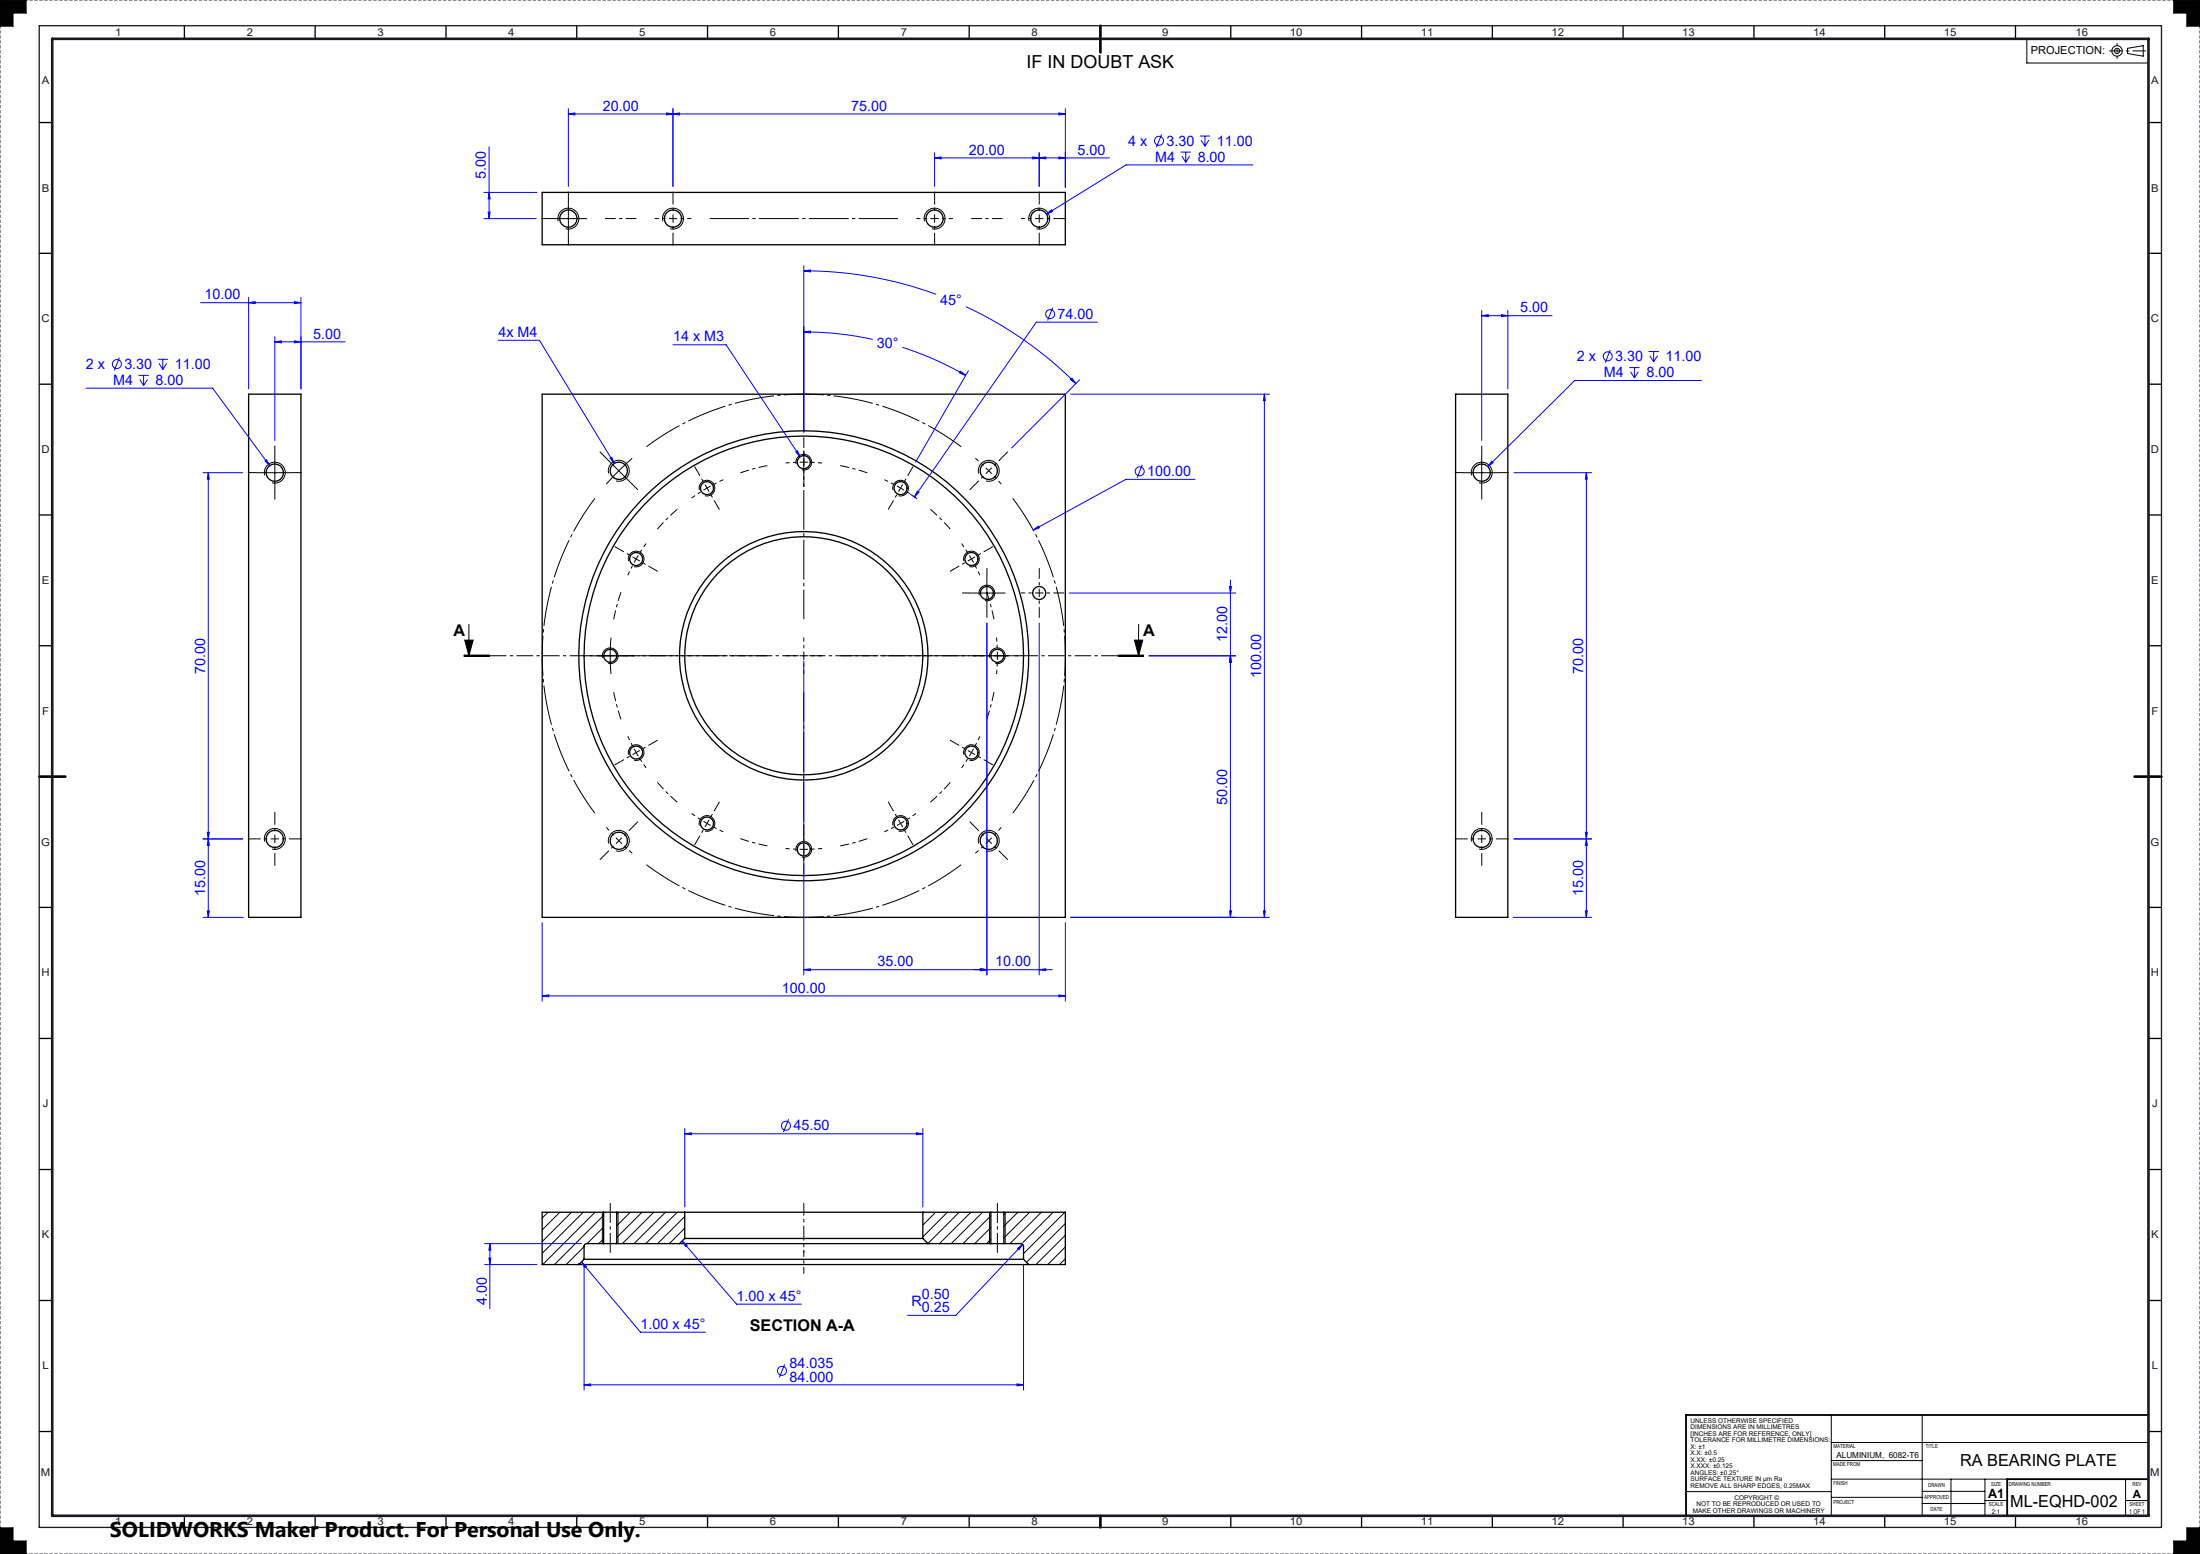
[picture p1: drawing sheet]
<svg xmlns="http://www.w3.org/2000/svg" width="841mm" height="594mm" viewBox="0 0 841 594" stroke-linecap="round" stroke-linejoin="round" font-family="sans-serif">
<g fill="none" stroke="#000" stroke-width=".5">
<path d="M70.5 10v5M120.5 10v5M170.5 10v5M220.5 9.9v5M270.5 9.9v5M320.5 9.9v5M370.5 9.8v5M470.5 9.8v5M520.5 9.8v5M570.5 9.8v5M620.5 9.8v5M670.5 9.8v5"/>
<path d="M720.5 9.8v5M770.5 9.8v5M15 46.8h5M821.3 46.8h5M207.3 73.5h199.9v20h-199.9zM15 96.8h5M821.3 96.8h5M15 146.9h5M95 150.7h20v200h-20zM207.3 150.7h199.9v200h-199.9zM556.4 150.7h20v200h-20zM821.3 146.9h5"/>
<path d="M15 196.8h5M821.3 196.8h5M15 246.8h5M821.3 246.8h5M15 346.8h5M821.3 346.8h5M15 396.9h5M821.3 396.9h5M15 447h5M821.3 447h5M230.8 475.4h-6.5a1.02 1.02 0 0 0-1 1v5M230.8 475.4h5"/>
<path d="M230.8 463.4h5M230.8 463.4h-23.5v20h14M230.8 463.4v12M235.8 475.4h24M235.8 463.4h26M235.8 463.4v12M259.8 475.4h95M261.8 473.4h91M261.8 463.4h91M261.8 463.4v10M261.8 473.4l-2 2M352.8 463.4v10"/>
<path d="M352.8 473.4l2 2M352.8 463.4h26M354.8 475.4h24M378.8 475.4h5M378.8 463.4h5M378.8 463.4v12M383.8 475.4h6.5a1.02 1.02 0 0 1 1 1v5M383.8 463.4h23.4v20h-13.9M383.8 463.4v12M15 497.1h5M221.3 483.4h172M223.3 481.4h168"/>
<path d="M223.3 481.4l-2 2M391.3 481.4l2 2M821.3 497.1h5M15 547.2h5M821.3 547.2h5M70.5 579.6v4.4M120.5 579.5v4.5M170.5 579.5v4.4M220.5 579.5v4.4M270.5 579.4v4.5M320.5 579.4v4.5M370.5 579.4v4.4"/>
<path d="M470.5 579.4v4.4M520.5 579.4v4.4M570.5 579.4v4.4M620.5 579.4v4.4M670.5 579.4v4.4M720.5 579.4v4.4M770.5 579.4v4.4"/>
<circle cx="217.3" cy="83.6" r="3.3"/>
<circle cx="257.2" cy="83.6" r="3.3"/>
<circle cx="357.3" cy="83.6" r="3.3"/>
<circle cx="397.3" cy="83.6" r="3.3"/>
<circle cx="236.6" cy="179.9" r="3.3"/>
<circle cx="307.3" cy="176.7" r="2.51"/>
<circle cx="378" cy="179.9" r="3.3"/>
<circle cx="105" cy="180.7" r="3.3"/>
<circle cx="270.3" cy="186.6" r="2.5"/>
<circle cx="344.2" cy="186.6" r="2.5"/>
<circle cx="566.4" cy="180.7" r="3.3"/>
<circle cx="243.2" cy="213.7" r="2.49"/>
<circle cx="371.3" cy="213.7" r="2.49"/>
<circle cx="377.3" cy="226.7" r="2.5"/>
<circle cx="397.3" cy="226.7" r="2.5"/>
<circle cx="233.3" cy="250.7" r="2.5"/>
<circle cx="307.3" cy="250.7" r="86"/>
<circle cx="307.3" cy="250.7" r="47.5"/>
<circle cx="307.3" cy="250.7" r="84"/>
<circle cx="307.3" cy="250.7" r="45.5"/>
<circle cx="381.3" cy="250.7" r="2.5"/>
<circle cx="243.2" cy="287.7" r="2.5"/>
<circle cx="371.3" cy="287.7" r="2.5"/>
<circle cx="270.3" cy="314.8" r="2.5"/>
<circle cx="344.2" cy="314.8" r="2.5"/>
<circle cx="105" cy="320.7" r="3.3"/>
<circle cx="236.6" cy="321.4" r="3.3"/>
<circle cx="307.3" cy="324.7" r="2.51"/>
<circle cx="378" cy="321.4" r="3.3"/>
<circle cx="566.4" cy="320.7" r="3.3"/>
</g>
<g fill="none" stroke="#000" stroke-width=".38">
<path d="M0 0h10v5h-5v5h-5zM774.8 14.8v9.3h46.5M813.3 18.5l6-1v4l-6-1zM831 0h10v10h-5v-5h-5zM217.3 76.6v14M210.3 83.6h14M213.4 84.6a4 4 0 0 1 3.5-5 4 4 0 0 1 4.3 4.3 4 4 0 0 1-5 3.5M253.4 84.6a4 4 0 0 1 3.5-5 4 4 0 0 1 4.3 4.3 4 4 0 0 1-5 3.5M353.4 84.6a4 4 0 0 1 3.5-5 4 4 0 0 1 4.3 4.3 4 4 0 0 1-5 3.5M393.4 84.6a4 4 0 0 1 3.5-5 4 4 0 0 1 4.3 4.3 4 4 0 0 1-5 3.5M105.1 173.7v14M231.6 175l9.9 9.9"/>
<path d="M241.7 175.2l-5.2 4.7-4.7 5.2M304.4 177.4a2.99 2.99 0 0 1 2.6-3.7 2.99 2.99 0 0 1 3.3 3.2 2.99 2.99 0 0 1-3.8 2.7M566.4 173.7v14M98 180.7h14M101.2 181.7a4 4 0 0 1 3.5-5 4 4 0 0 1 4.3 4.3 4 4 0 0 1-5 3.5M232.7 181a4 4 0 0 1 3.5-5 4 4 0 0 1 4.4 4.3 4 4 0 0 1-5.1 3.5M267.4 187.4a2.99 2.99 0 0 1 2.6-3.8 2.99 2.99 0 0 1 3.2 3.2 2.99 2.99 0 0 1-3.7 2.7M341.3 187.4a3 3 0 0 1 2.7-3.8 3 3 0 0 1 3.2 3.2 3 3 0 0 1-3.7 2.7M374.1 181a4 4 0 0 1 3.5-5 4 4 0 0 1 4.4 4.3 4 4 0 0 1-5.1 3.5M559.4 180.7h14M562.5 181.7a4 4 0 0 1 3.5-5 4 4 0 0 1 4.4 4.3 4 4 0 0 1-5 3.5M240.3 214.4a2.99 2.99 0 0 1 2.6-3.7 2.99 2.99 0 0 1 3.3 3.2 2.99 2.99 0 0 1-3.8 2.7"/>
<path d="M368.4 214.4a2.99 2.99 0 0 1 2.7-3.7 2.99 2.99 0 0 1 3.2 3.2 2.99 2.99 0 0 1-3.7 2.7M377.3 219.7v14M179.2 238.7v12M370.3 226.7h13.9M374.4 227.5a3 3 0 0 1 2.6-3.8 3 3 0 0 1 3.3 3.2 3 3 0 0 1-3.8 2.7M435.3 238.7v12M177.3 250.7h10M177.3 250.9h10M177.3 250.4h10M177.7 244.7h3.2l-1.7 6zM226.3 250.7h14M230.4 251.5a2.99 2.99 0 0 1 2.6-3.8 2.99 2.99 0 0 1 3.2 3.2 2.99 2.99 0 0 1-3.7 2.7"/>
<path d="M233.6 243.7a77 77 0 0 0 0 14M378.4 251.5a3 3 0 0 1 2.6-3.8 3 3 0 0 1 3.3 3.2 3 3 0 0 1-3.8 2.7M427.3 250.4h10zM427.3 250.7h10M427.3 250.9h10M433.7 244.7h3.1l-1.5 6zM240.3 288.5a2.99 2.99 0 0 1 2.6-3.8 2.99 2.99 0 0 1 3.3 3.2 2.99 2.99 0 0 1-3.8 2.7M368.4 288.5a2.99 2.99 0 0 1 2.7-3.8 2.99 2.99 0 0 1 3.2 3.2 2.99 2.99 0 0 1-3.7 2.7M267.4 315.5a3 3 0 0 1 2.6-3.7 3 3 0 0 1 3.3 3.3 3 3 0 0 1-3.8 2.6M341.3 315.5a3 3 0 0 1 2.7-3.7 3 3 0 0 1 3.3 3.2 3 3 0 0 1-3.8 2.7M101.2 321.7a4 4 0 0 1 3.5-5 4 4 0 0 1 4.3 4.4 4 4 0 0 1-5 3.4M232.7 322.4a4 4 0 0 1 3.5-5 4 4 0 0 1 4.4 4.3 4 4 0 0 1-5.1 3.6"/>
<path d="M304.4 325.4a3 3 0 0 1 2.7-3.7 3 3 0 0 1 3.2 3.3 3 3 0 0 1-3.8 2.6M374.1 322.4a4 4 0 0 1 3.5-5 4 4 0 0 1 4.4 4.3 4 4 0 0 1-5.1 3.6M562.5 321.7a4 4 0 0 1 3.6-5 4 4 0 0 1 4.3 4.3 4 4 0 0 1-5 3.5M209.5 463.4l-2.2 2.2M214 463.4l-6.7 6.7M218.5 463.4l-11.2 11.2M223 463.4l-15.7 15.7M223.3 476.6l-6.9 6.8M227.5 463.4l-20 20M230.3 463.4v12M230.8 464.6l-18.9 18.8M230.8 469l-6.4 6.4"/>
<path d="M230.8 473.5l-1.9 1.9M236.3 463.4v12M236.4 463.4l-.6 .6M240.9 463.4l-5.1 5.2M245.4 463.4l-9.6 9.6M249.9 463.4l-12 12M254.4 463.4l-12 12M258.9 463.4l-12 12M261.8 465l-10.4 10.4M261.8 469.5l-5.9 5.9M353.2 463.4l-.4 .4M357.7 463.4l-4.9 4.9"/>
<path d="M362.2 463.4l-9.4 9.4M366.6 463.4l-11.9 11.9M371.2 463.4l-12.1 12M375.6 463.4l-12 12M378.2 463.4v12M378.8 464.7l-10.7 10.7M378.8 469.2l-6.2 6.2M378.8 473.7l-1.7 1.7M384.2 463.4v12M384.6 463.4l-.8 .8M389.1 463.4l-5.3 5.3M393.6 463.4l-9.8 9.8"/>
<path d="M398.1 463.4l-12 12M402.6 463.4l-11.6 11.6M407.1 463.4l-15.8 15.8M407.2 467.7l-14.8 14.8M407.2 472.2l-11.2 11.2M407.2 476.6l-6.7 6.8M221.3 483l-.4 .4M223.3 481l-.4 .4M407.2 481.1l-2.2 2.3M700.1 551.4h121.2M700.1 558.3h34.7M700.1 540.9v38.7"/>
<path d="M734.8 540.9v38.5M644.5 570.2h55.6M700.1 572.3h34.8M700.1 565.4h67.2M734.8 574.7h24M734.8 570h24M745.8 565.4v14M758.8 565.4v14M758.8 573.6h8.5M812.6 565.4v14M812.6 573.6h8.7M0 584h5v5h5v5h-10z"/>
<path d="M836 584h5v10h-10v-5h5z"/>
<circle cx="809.3" cy="19.5" r="2"/>
<circle cx="809.3" cy="19.5" r="1"/>
</g>
<path d="M806.3 19.5h14" fill="none" stroke="#000" stroke-width=".38" stroke-dasharray="15.2 1.3 1.3 1.3" stroke-dashoffset="10.1" stroke-linecap="butt"/>
<path d="M809.3 16.5v6" fill="none" stroke="#000" stroke-width=".38" stroke-dasharray="15.2 1.3 1.3 1.3" stroke-dashoffset="14.1" stroke-linecap="butt"/>
<path d="M841 0h-841M0 594h841" fill="none" stroke="#191924" stroke-width=".38" stroke-dasharray="1.3 .6" stroke-dashoffset=".2" stroke-linecap="butt"/>
<path d="M0 0v594M841 594v-594" fill="none" stroke="#191924" stroke-width=".38" stroke-dasharray="1.3 .6" stroke-dashoffset="-.1" stroke-linecap="butt"/>
<path d="M821.3 540.9h-176.8v38.6M821.3 565.4h-54v14" fill="none" stroke="#000" stroke-width=".7"/>
<path d="M420.7 9.8v10.2M15 296.9h10M816 296.9h10.3M420.7 579.4v4.4" fill="none" stroke="#000" stroke-width="1"/>
<path d="M15 9.8h811.3v574h-811.3z" fill="none" stroke="#191924" stroke-width=".5"/>
<path d="M20 14.8h801.3v564.6h-801.3z" fill="none" stroke="#191924" stroke-width="1"/>
<path d="M0 584v10h10v-5h-5v-5zM836 584v5h-5v5h10v-10zM831 0v5h5v5h5v-10zM0 0v10h5v-5h5v-5z" fill-rule="evenodd" fill="#000"/>
<g fill="none" stroke="#00f" stroke-width=".38">
<path d="M187 56.2v27.4M217.3 43.6l2.4-.4v.7zM217.3 43.6h189.9M217.3 41.6v29.7M254.8 43.2l2.4 .4-2.4 .3zM257.2 43.6l2.6-.4v.7zM257.2 41.6v29.7M357.3 58.4v12.9M397.3 58.4v12.9M404.8 43.2l2.4 .4-2.4 .3zM407.2 41.6v30M444 51.4l-1.9 4.9"/>
<path d="M451.3 58.1h3.9M451.8 59.7l1.5 2.3M453.3 58.1v3.9M454.7 59.7l-1.4 2.3M458.6 52h4M459.1 53.5l1.5 2.4M460.6 52v3.9M462.1 53.5l-1.5 2.4M185 73.5h20.2M187 73.5l.4 2.6h-.8zM357.3 60.4l2.5-.4v.7zM357.3 60.4h66.8"/>
<path d="M394.8 60l2.5 .4-2.5 .3zM397.3 60.4l2.5-.4v.7zM404.8 60l2.4 .4-2.4 .3zM478.9 63h-48.4l-30.5 18.8M185 83.6h20M186.6 81.1h.8l-.4 2.5zM400 81.8l2-1.6 .4 .6zM76.7 115.7h38.3M95 115.7l2.5-.4v.8zM95 113.7v35M112.5 115.3l2.5 .4-2.5 .4zM115 113.7v35"/>
<path d="M307.3 103.5l2.5-.3v.7zM307.3 103.5a146.7 146.7 0 0 1 50.6 9M307.3 101.5v63.7M369.3 117.2a145.5 145.5 0 0 1 42 29.4M402.4 117.6l-1.9 4.9M566.4 118.7v49.7M576.4 118.7v30M45.6 136.7l-1.9 4.9M60.3 137.3h3.9M60.8 138.9l1.4 2.3M62.2 137.3v3.9M63.7 138.9l-1.5 2.3"/>
<path d="M105.1 130.7l2.5-.4v.7zM105.1 128.7v39.7M105.1 130.7h26.8M112.5 130.3l2.5 .4-2.5 .3zM190.5 130.1h15.7l28.6 47.1M257.3 131.8h20.3l28.3 42.8M307.3 126.9l2.5-.4v.8zM307.3 126.9a124.5 124.5 0 0 1 26.3 2.8M345 132.8a121.9 121.9 0 0 1 24.1 10.7M419.6 123.1h-23.4l-46.6 66.9M566.4 120.7l2.5-.4v.7zM566.4 120.7h26.9"/>
<path d="M573.9 120.3l2.5 .4-2.5 .3zM615.6 133.8l-2 4.9M630.2 134.4h3.9M630.7 136l1.4 2.3M632.1 134.4v3.9M633.6 136l-1.5 2.3M32.8 148.4h48.5l21.8 29.6M52.9 143.5h4M53.4 145.1l1.5 2.3M54.9 143.5v3.9M56.4 145.1l-1.5 2.3M367.2 141.9l1.9 1.6-2.3-.9z"/>
<path d="M370.2 141.7l-20.2 34.9M409.3 145.1l.5-.5 1.5 2zM409.3 150.7h76M412.7 145.2l-26 26.1M483.3 150.7l.4 2.5h-.7zM483.3 150.7v200M622.8 140.5h4M623.3 142.1l1.5 2.4M624.8 140.5v4M626.3 142.1l-1.5 2.4M650.5 145.4h-48.5l-33.3 33M101.3 176.2l.6-.4 1.2 2.2z"/>
<path d="M233.2 175.2l.7-.4 .9 2.4zM304.2 172.7l.6-.4 1.1 2.3zM436.7 177.7l-2 4.9M570.3 176.3l.5 .5-2.1 1.6zM77.6 180.7h15.1M79.6 180.7l.4 2.5h-.8zM79.6 180.7v170M347.9 188.8l2.7 1.9M350.7 187.7l.6 .4-1.7 1.9zM456.8 183.2h-26.4l-35.4 19.4M578.7 180.7h29.7M606.4 180.7l.4 2.5h-.8z"/>
<path d="M606.4 180.7v170M395 202.6l2-1.5 .3 .6zM377.3 238.2v134.5M397.3 238.2v134.5M408.8 226.7h63.6M470 224.2h.7l-.3 2.5zM470.4 221.7v129M307.3 252.7v120M439.2 250.7h33.2M470.4 250.7l.3 2.5h-.7zM79.2 318.2h.8l-.4 2.5zM606 318.2h.8l-.4 2.5z"/>
<path d="M77.6 320.7h15.1M79.6 320.7l.4 2.5h-.8zM578.7 320.7h29.7M606.4 320.7l.4 2.5h-.8zM77.6 350.7h15.4M79.2 348.2h.8l-.4 2.5zM207.3 352.7v30M407.2 352.7v30M409.3 350.7h76M470 348.2h.7l-.3 2.5zM483 348.2h.7l-.4 2.5zM578.4 350.7h30"/>
<path d="M606 348.2h.8l-.4 2.5zM307.3 370.7l2.5-.4v.7zM307.3 370.7h95M374.8 370.3l2.5 .4-2.5 .3zM397.3 370.7l2.5-.4v.7zM207.3 380.7l2.5-.4v.7zM207.3 380.7h199.9M404.8 380.3l2.4 .4-2.4 .3zM261.8 433.4l2.5-.4v.7zM261.8 431.4v30M261.8 433.4h91M301.4 427.8l-1.9 4.9"/>
<path d="M350.3 433l2.5 .4-2.5 .3zM352.8 431.4v30M185.2 475.4h37M187.3 475.4l.3 2.5h-.7zM187.3 475.4v24.8M260.8 474.4l1.9 1.6-.6 .5zM260.8 474.4l20.8 24.1h24.8M389 477.2l1.9-1.6-1.4 2.1zM390.9 475.6l-25.5 27.2h-18.5M185.2 483.4h20M186.9 480.9h.7l-.3 2.5zM222.2 482.4l2 1.6-.6 .5z"/>
<path d="M222.2 482.4l22.7 26.8h24.8M223.3 483.4v47.9M391.3 483.4v47.9M223.3 529.3l2.5-.3v.7zM223.3 529.3h168M299.9 521.5l-1.9 4.9M388.8 529l2.5 .3-2.5 .4z"/>
<circle cx="443.1" cy="53.8" r="1.72"/>
<circle cx="44.7" cy="139.2" r="1.71"/>
<circle cx="401.4" cy="120.1" r="1.71"/>
<circle cx="614.6" cy="136.2" r="1.72"/>
<circle cx="435.7" cy="180.1" r="1.72"/>
<circle cx="300.5" cy="430.3" r="1.72"/>
<circle cx="298.9" cy="524" r="1.73"/>
</g>
<g fill="none" stroke="#000" stroke-width=".38" stroke-dasharray="15.2 1.3 1.3 1.3" stroke-dashoffset="13.6" stroke-linecap="butt">
<path d="M257.3 83.5v-7M257.3 83.5h-7M257.3 83.5v7M257.3 83.5h7M357.3 83.5v-7M357.3 83.5h-7M357.3 83.5v7M357.3 83.5h7M397.3 83.5v-7M397.3 83.5h-7M397.3 83.5v7M397.3 83.5h7"/>
<path d="M307.3 176.7l-7 .3M307.3 176.7l7 .3M307.3 176.7v-7M307.3 176.7v7M378 179.9l-5.1-4.7M378 179.9l4.8 5.2M378 179.9l4.9-4.9M378 179.9l-5 5M270.3 186.6l-5.9 3.7M270.3 186.6l6.2-3.2M270.3 186.6l-3.5-6.1M270.3 186.6l3.5 6"/>
<path d="M344.3 186.6l-6.2-3.2M344.3 186.6l5.9 3.7M344.3 186.6l3.5-6.1M344.3 186.6l-3.5 6M243.2 213.7l-3.2 6.2M243.2 213.7l3.8-5.9M243.2 213.7l-6.1-3.5M243.2 213.7l6.1 3.5M371.4 213.7l-3.8-5.9M371.4 213.7l3.2 6.2M371.4 213.7l6-3.5M371.4 213.7l-6.1 3.5"/>
<path d="M397.3 226.7v-7M397.3 226.7h-7M397.3 226.7v7M397.3 226.7h7M307.3 250.7v-7M307.3 250.7h-7M307.3 250.7v7M307.3 250.7h7M381.3 250.7l-.4-7M381.3 250.7l-.4 6.9M381.3 250.7h7M381.3 250.7h-7"/>
<path d="M243.2 287.7l3.8 5.8M243.2 287.7l-3.2-6.3M243.2 287.7l-6.1 3.5M243.2 287.7l6.1-3.5M371.4 287.7l3.2-6.3M371.4 287.7l-3.8 5.8M371.4 287.7l6 3.5M371.4 287.7l-6.1-3.5M270.3 314.7l6.2 3.2M270.3 314.7l-5.9-3.7M270.3 314.7l-3.5 6.1M270.3 314.7l3.5-6"/>
<path d="M344.3 314.7l5.9-3.7M344.3 314.7l-6.2 3.2M344.3 314.7l3.5 6.1M344.3 314.7l-3.5-6M105.1 320.7v-7M105.1 320.7h-7M105.1 320.7v7M105.1 320.7h7M236.6 321.4l5.1 4.7M236.6 321.4l-4.8-5.2M236.6 321.4l-5 4.9M236.6 321.4l4.9-5"/>
<path d="M307.3 324.7l7-.4M307.3 324.7l-7-.4M307.3 324.7v7M307.3 324.7v-7M378 321.4l4.8-5.2M378 321.4l-5.1 4.7M378 321.4l4.9 4.9M378 321.4l-5-5M566.4 320.7v-7M566.4 320.7h-7M566.4 320.7v7M566.4 320.7h7"/>
</g>
<path d="M293.4 178l-5.3 1.2-5.1 1.6M258.9 194.7l-3.9 3.6-3.7 4M331.6 180.8l-5.2-1.6-5.2-1.2M363.3 202.3l-3.7-4-3.9-3.6M237.4 226.4l-1.6 5.1-1.2 5.2M380 236.7l-1.2-5.2-1.6-5.1M234.6 264.6l1.2 5.2 1.6 5.1M377.2 274.9l1.6-5.1 1.2-5.2M251.3 299l3.7 4 3.9 3.6M355.7 306.6l3.9-3.6 3.7-4M283 320.6l5.1 1.5 5.3 1.2M321.2 323.3l5.2-1.2 5.2-1.5" fill="none" stroke="#000" stroke-width=".38" stroke-dasharray="15.2 1.3 1.3 1.3" stroke-dashoffset="11.8" stroke-linecap="butt"/>
<path d="M271.3 83.5h72M367.4 170.8a100 100 0 0 0-120.3 0M227.4 190.5a100 100 0 0 0 0 120.3M387.2 310.8a100 100 0 0 0 0-120.3M247.1 330.5a100 100 0 0 0 120.3 0" fill="none" stroke="#000" stroke-width=".38" stroke-dasharray="15.2 1.3 1.3 1.3" stroke-dashoffset=".2" stroke-linecap="butt"/>
<g fill="none" stroke="#000" stroke-width=".38" stroke-dasharray="15.2 1.3 1.3 1.3" stroke-linecap="butt">
<path d="M217.3 76.5v-3.3M257.3 76.5v-3.3M357.3 76.5v-3.3M397.3 76.5v-3.3M210.3 83.5h-3.3M217.3 90.5v3.3M257.3 90.5v3.3M357.3 90.5v3.3M397.3 90.5v3.3M404.3 83.5h3.3M105.1 173.7v-3.3M231.6 175l-2.3-2.3"/>
<path d="M307.3 169.7v-2.5M382.9 175l2.4-2.3M566.4 173.7v-3.3M98.1 180.7h-3.3M105.1 187.7v3.3M112.1 180.7h3.3M241.5 184.9l2.4 2.3M266.8 180.5l-1.3-2.2M273.8 192.6l1.2 2.2M307.3 183.7v2.5M340.8 192.6l-1.3 2.2M347.8 180.5l1.2-2.2"/>
<path d="M373 184.9l-2.3 2.3M559.4 180.7h-3.3M566.4 187.7v3.3M573.4 180.7h3.3M237.1 210.2l-2.1-1.3M249.3 217.2l2.1 1.2M365.3 217.2l-2.2 1.2M377.3 219.7v-2.5M377.4 210.2l2.2-1.3M397.3 219.7v-2.5M370.3 226.7h-2.5M377.3 233.7v2.5"/>
<path d="M397.3 233.7v2.5M404.3 226.7h2.5M226.3 250.7h-2.5M240.3 250.7h2.5M374.3 250.7h-2.5M388.3 250.7h2.5M237.1 291.2l-2.1 1.2M249.3 284.2l2.1-1.3M365.3 284.2l-2.2-1.3M377.4 291.2l2.2 1.2M105.1 313.7v-3.3M241.5 316.4l2.4-2.3"/>
<path d="M273.8 308.7l1.2-2.2M307.3 317.7v-2.5M340.8 308.7l-1.3-2.2M373 316.4l-2.3-2.3M566.4 313.7v-3.3M98.1 320.7h-3.3M105.1 327.7v3.3M112.1 320.7h3.3M231.6 326.3l-2.3 2.3M266.8 320.8l-1.3 2.2M307.3 331.7v2.5M347.8 320.8l1.2 2.2"/>
<path d="M382.9 326.3l2.4 2.3M559.4 320.7h-3.3M566.4 327.7v3.3M573.4 320.7h3.3"/>
</g>
<path d="M231.3 83.5h12M371.3 83.5h12" fill="none" stroke="#000" stroke-width=".38" stroke-dasharray="15.2 1.3 1.3 1.3" stroke-dashoffset="11.1" stroke-linecap="butt"/>
<path d="M307.3 236.7v-64.5M293.3 250.7h-64.5M321.3 250.7h64.5M307.3 264.7v64.4" fill="none" stroke="#000" stroke-width=".38" stroke-dasharray="15.2 1.3 1.3 1.3" stroke-dashoffset="4" stroke-linecap="butt"/>
<path d="M177.3 250.7h260" fill="none" stroke="#000" stroke-width=".38" stroke-dasharray="6.3 1.3 1.3 1.3" stroke-dashoffset=".2" stroke-linecap="butt"/>
<path d="M233.3 459.9v19M381.3 459.9v19" fill="none" stroke="#000" stroke-width=".38" stroke-dasharray="15.2 1.3 1.3 1.3" stroke-dashoffset="7.6" stroke-linecap="butt"/>
<path d="M307.3 478.9v-5.5" fill="none" stroke="#000" stroke-width=".38" stroke-dasharray="15.2 1.3 1.3 1.3" stroke-dashoffset="14.4" stroke-linecap="butt"/>
<path d="M307.3 459.9v13.5" fill="none" stroke="#000" stroke-width=".38" stroke-dasharray="15.2 1.3 1.3 1.3" stroke-dashoffset="10.4" stroke-linecap="butt"/>
<path d="M307.3 486.9v-9" fill="none" stroke="#000" stroke-width=".38" stroke-dasharray="15.2 1.3 1.3 1.3" stroke-dashoffset="12.6" stroke-linecap="butt"/>
<g fill="#00f">
<path d="M404.8 60l2.4 .4-2.4 .3zM397.3 60.4l2.5-.4v.7zM404.8 43.2l2.4 .4-2.4 .3zM257.2 43.6l2.6-.4v.7zM573.9 120.3l2.5 .4-2.5 .3zM566.4 120.7l2.5-.4v.7zM112.5 130.3l2.5 .4-2.5 .3zM105.1 130.7l2.5-.4v.7z"/>
<path d="M217.3 43.6l2.4-.4v.7zM254.8 43.2l2.4 .4-2.4 .3zM357.3 60.4l2.5-.4v.7zM394.8 60l2.5 .4-2.5 .3zM400 81.8l2.4-1-.4-.6zM570.3 176.3l-1.6 2.1 2.1-1.6zM101.3 176.2l1.8 1.8-1.2-2.2zM222.2 482.4l2 1.6-.6 .5zM260.8 474.4l1.9 1.6-.6 .5zM389 477.2l.5 .5 1.4-2.1z"/>
<path d="M606 348.2h.8l-.4 2.5zM606.4 320.7l.4 2.5h-.8zM79.2 348.2h.8l-.4 2.5zM79.6 320.7l.4 2.5h-.8z"/>
<path d="M186.9 480.9h.7l-.3 2.5zM187.3 475.4l.3 2.5h-.7z"/>
<path d="M187 73.5l.4 2.6h-.8zM186.6 81.1h.8l-.4 2.5zM606.4 180.7l.4 2.5h-.8zM606 318.2h.8l-.4 2.5zM79.6 180.7l.4 2.5h-.8zM79.2 318.2h.8l-.4 2.5z"/>
<path d="M223.3 529.3l2.5-.3v.7zM388.8 529l2.5 .3-2.5 .4z"/>
<path d="M95 115.7l2.5-.4v.8zM112.5 115.3l2.5 .4-2.5 .4zM261.8 433.4l2.5-.4v.7zM350.3 433l2.5 .4-2.5 .3z"/>
</g>
<path d="M177.7 244.7h3.2l-1.7 6zM433.7 244.7h3.1l-1.5 6z" fill="#000"/>
<g fill="#00f">
<path d="M397.3 370.7l2.5-.4v.7zM374.8 370.3l2.5 .4-2.5 .3z"/>
<path d="M304.2 172.7l1.7 1.9-1.1-2.3zM350.7 187.7l-1.1 2.3 1.7-1.9zM367.2 141.9l1.9 1.6-2.3-.9zM307.3 126.9l2.5-.4v.8zM395 202.6l2.3-.9-.3-.6zM409.3 145.1l.5-.5 1.5 2zM307.3 103.5l2.5-.3v.7zM207.3 380.7l2.5-.4v.7zM404.8 380.3l2.4 .4-2.4 .3zM233.2 175.2l1.6 2-.9-2.4zM307.3 370.7l2.5-.4v.7zM374.8 370.3l2.5 .4-2.5 .3z"/>
<path d="M483 348.2h.7l-.4 2.5zM483.3 150.7l.4 2.5h-.7z"/>
<path d="M470 348.2h.7l-.3 2.5zM470.4 250.7l.3 2.5h-.7z"/>
<path d="M470.4 250.7l.3 2.5h-.7zM470 224.2h.7l-.3 2.5z"/>
</g>
<text font-size="8.2" x="42.1" y="587.3">SOLIDWORKS Maker Product. For Personal Use Only.</text>
<text font-size="6.9" x="392.4" y="25.9">IF IN DOUBT ASK</text>
<g font-size="6.3">
<text x="749.3" y="560.5">RA BEARING PLATE</text>
<text x="768.5" y="575.9">ML-EQHD-002</text>
</g>
<g font-size="6.2">
<text x="173.4" y="243.1">A</text>
<text x="437" y="243.1">A</text>
<text x="286.6" y="508.8">SECTION A-A</text>
</g>
<g font-size="5.5" fill="#00f">
<text x="230.4" y="42.3">20.00</text>
<text x="325.4" y="42.3">75.00</text>
<text x="370.4" y="59.1">20.00</text>
<text x="411.9" y="59.1">5.00</text>
<text x="431.2" y="55.6">4 x</text>
<text x="445.9" y="55.6">3.30</text>
<text x="465.2" y="55.6">11.00</text>
<text x="441.6" y="61.8">M4</text>
<text x="457.8" y="61.8">8.00</text>
<text x="185.8" y="68.4" transform="rotate(-90 185.8 68.4)">5.00</text>
<text x="78.2" y="114.4">10.00</text>
<text x="359.4" y="116.5">45°</text>
<text x="581.1" y="119.4">5.00</text>
<text x="404.3" y="121.9">74.00</text>
<text x="119.7" y="129.4">5.00</text>
<text x="190.5" y="128.8">4x M4</text>
<text x="257.3" y="130.5">14 x M3</text>
<text x="335.2" y="132.9">30°</text>
<text x="32.8" y="141">2 x</text>
<text x="47.5" y="141">3.30</text>
<text x="66.8" y="141">11.00</text>
<text x="602.7" y="138">2 x</text>
<text x="617.4" y="138">3.30</text>
<text x="636.7" y="138">11.00</text>
<text x="43.2" y="147.1">M4</text>
<text x="59.5" y="147.1">8.00</text>
<text x="613.2" y="144.2">M4</text>
<text x="629.4" y="144.2">8.00</text>
<text x="438.5" y="182">100.00</text>
<text x="469.2" y="245.5" transform="rotate(-90 469.2 245.5)">12.00</text>
<text x="78.4" y="257.5" transform="rotate(-90 78.4 257.5)">70.00</text>
<text x="605.2" y="257.5" transform="rotate(-90 605.2 257.5)">70.00</text>
<text x="482.1" y="259.1" transform="rotate(-90 482.1 259.1)">100.00</text>
<text x="469.2" y="307.5" transform="rotate(-90 469.2 307.5)">50.00</text>
<text x="78.4" y="342.5" transform="rotate(-90 78.4 342.5)">15.00</text>
<text x="605.2" y="342.5" transform="rotate(-90 605.2 342.5)">15.00</text>
<text x="335.4" y="369.4">35.00</text>
<text x="380.4" y="369.4">10.00</text>
<text x="298.9" y="379.4">100.00</text>
<text x="303.3" y="432.1">45.50</text>
<text x="281.6" y="497.3">1.00 x 45°</text>
<text x="352.4" y="496.4">0.50</text>
<text x="186" y="498.7" transform="rotate(-90 186 498.7)">4.00</text>
<text x="348.5" y="499.2">R</text>
<text x="352.4" y="501.5">0.25</text>
<text x="244.9" y="508">1.00 x 45°</text>
<text x="301.8" y="522.9">84.035</text>
<text x="301.8" y="528.1">84.000</text>
</g>
<text font-size="4.9" x="760" y="572.4">A1</text>
<text font-size="4.4" x="815.4" y="572.6">A</text>
<text font-size="4.2" x="776.3" y="20.6">PROJECTION:</text>
<g font-size="4.1" fill="#191924">
<text x="44" y="13.8">1</text>
<text x="94.3" y="13.8">2</text>
<text x="144.3" y="13.8">3</text>
<text x="194.3" y="13.8">4</text>
<text x="244.3" y="13.8">5</text>
<text x="294.3" y="13.8">6</text>
<text x="344.3" y="13.8">7</text>
<text x="394.3" y="13.8">8</text>
<text x="444.3" y="13.8">9</text>
<text x="493.1" y="13.8">10</text>
<text x="543.1" y="13.8">11</text>
<text x="593.1" y="13.8">12</text>
<text x="643.1" y="13.8">13</text>
<text x="693.1" y="13.8">14</text>
<text x="743.1" y="13.8">15</text>
<text x="793.4" y="13.8">16</text>
<text x="16" y="32">A</text>
<text x="822.3" y="32">A</text>
<text x="16" y="73.2">B</text>
<text x="822.3" y="73.2">B</text>
<text x="15.9" y="123.2">C</text>
<text x="822.2" y="123.2">C</text>
<text x="15.9" y="173.2">D</text>
<text x="822.2" y="173.2">D</text>
<text x="16" y="223.2">E</text>
<text x="822.3" y="223.2">E</text>
<text x="16.1" y="273.2">F</text>
<text x="822.5" y="273.2">F</text>
<text x="15.8" y="323.2">G</text>
<text x="822.1" y="323.2">G</text>
<text x="15.9" y="373.2">H</text>
<text x="822.2" y="373.2">H</text>
<text x="16.4" y="423.2">J</text>
<text x="822.7" y="423.2">J</text>
<text x="16" y="473.2">K</text>
<text x="822.3" y="473.2">K</text>
<text x="16.3" y="523.2">L</text>
<text x="822.6" y="523.2">L</text>
<text x="15.6" y="564">M</text>
<text x="821.9" y="564">M</text>
<text x="44" y="582.8">1</text>
<text x="94.3" y="582.8">2</text>
<text x="144.3" y="582.8">3</text>
<text x="194.3" y="582.8">4</text>
<text x="244.3" y="582.8">5</text>
<text x="294.3" y="582.8">6</text>
<text x="344.3" y="582.8">7</text>
<text x="394.3" y="582.8">8</text>
<text x="444.3" y="582.8">9</text>
<text x="493.1" y="582.8">10</text>
<text x="543.1" y="582.8">11</text>
<text x="593.1" y="582.8">12</text>
<text x="643.1" y="582.8">13</text>
<text x="693.1" y="582.8">14</text>
<text x="743.1" y="582.8">15</text>
<text x="793.4" y="582.8">16</text>
</g>
<text font-size="3.2" x="702.1" y="557.4">ALUMINIUM, 6082-T6</text>
<g font-size="2.5">
<text x="646.3" y="543.9">UNLESS OTHERWISE SPECIFIED</text>
<text x="646.3" y="546.4">DIMENSIONS ARE IN MILLIMETRES</text>
<text x="646.3" y="548.8">[INCHES ARE FOR REFERENCE, ONLY]</text>
<text x="646.3" y="551.3">TOLERANCE FOR MILLIMETRE DIMENSIONS:</text>
<text x="646.3" y="553.8">X: ±1</text>
<text x="646.3" y="556.2">X.X: ±0.5</text>
<text x="646.3" y="558.7">X.XX: ±0.25</text>
<text x="646.3" y="561.2">X.XXX: ±0.125</text>
<text x="646.3" y="563.6">ANGLES: ±0.25°</text>
<text x="646.3" y="566.1">SURFACE TEXTURE IN μm Ra</text>
<text x="646.3" y="568.6">REMOVE ALL SHARP EDGES, 0.25MAX</text>
<text x="648.5" y="575.7">NOT TO BE REPRODUCED OR USED TO</text>
<text x="663" y="573.2">COPYRIGHT ©</text>
<text x="647.1" y="578.1">MAKE OTHER DRAWINGS OR MACHINERY</text>
<text x="761.4" y="578.6">2:1</text>
<text x="813.9" y="578.6">1 OF 1</text>
</g>
<g font-size="2.1">
<text x="700.9" y="553.3">MATERIAL</text>
<text x="736.2" y="553.3">TITLE</text>
<text x="700.7" y="560.5">MADE FROM</text>
<text x="700.9" y="567.7">FINISH</text>
<text x="737.1" y="568.3">DRAWN</text>
<text x="761.2" y="568">SIZE</text>
<text x="767.9" y="568.2">DRAWING NUMBER</text>
<text x="815.2" y="568.2">REV</text>
<text x="700.9" y="574.8">PROJECT</text>
<text x="735.6" y="573">APPROVED</text>
<text x="760.3" y="575.6">SCALE</text>
<text x="814.1" y="575.6">SHEET</text>
<text x="738" y="577.6">DATE</text>
</g>
</svg>
